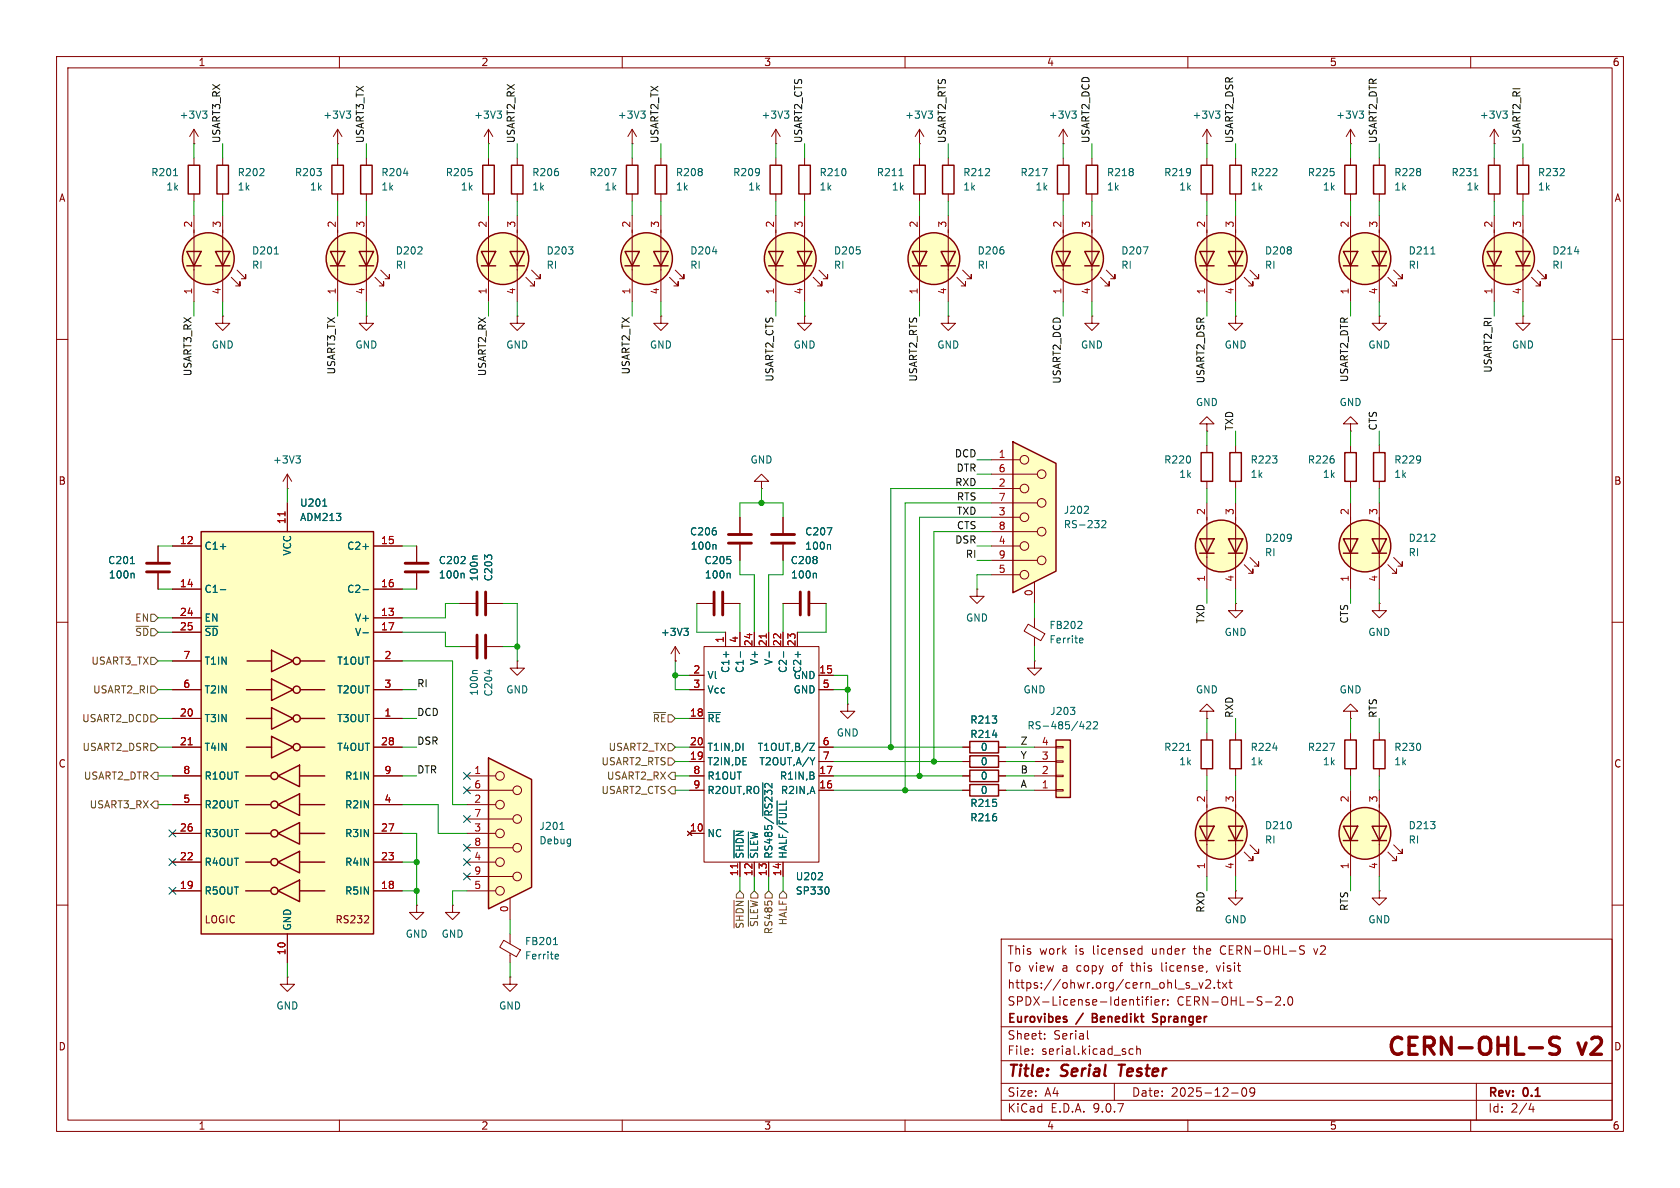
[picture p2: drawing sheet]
<svg xmlns="http://www.w3.org/2000/svg" width="297mm" height="210mm" viewBox="0 0 297 210" stroke-linecap="round" stroke-linejoin="round" font-family="sans-serif">
<g fill="none" stroke="#840000" stroke-width=".18">
<path d="M10 10h277v190h-277zM12 12h273v186h-273zM60 10v2M110 10v2M160 10v2M210 10v2M260 10v2M34.3 38.1v15.2M39.4 38.1v15.2M59.7 25.4h.1M59.7 22.9v2.5M59.7 27.9v1.3"/>
<path d="M59.7 34.3v1.3M59.7 38.1v15.2M59.7 22.9l-.8 1.2M59.7 22.9l.8 1.2M64.8 27.9v1.3M64.8 34.3v1.3M64.8 38.1v15.2M213.4 38.1v15.2M218.4 27.9v1.3M218.4 34.3v1.3M218.4 38.1v15.2M238.8 27.9v1.3"/>
<path d="M238.8 34.3v1.3M238.8 38.1v15.2M243.8 38.1v15.2M264.2 25.4h.1M264.2 22.9v2.5M264.2 27.9v1.3M264.2 34.3v1.3M264.2 22.9l-.8 1.2M264.2 22.9l.7 1.2M269.2 27.9v1.3M269.2 34.3v1.3M39.4 55.9v1.3h1.2l-1.2 1.2-1.3-1.2h1.3"/>
<path d="M39.4 55.9h.1M40.9 49l1.5 1.5v-.7v.7h-.7M41.9 47.8l1.5 1.5v-.8v.8h-.7M64.8 55.9v1.3h1.2l-1.2 1.2-1.3-1.2h1.3M64.8 55.9h.1M66.3 49l1.5 1.5v-.7v.7h-.7M67.3 47.8l1.5 1.5v-.8v.8h-.7M218.4 55.9v1.3h1.3l-1.3 1.2-1.2-1.2h1.2M218.4 55.9h.1M220 49l1.5 1.5v-.7v.7h-.8M221 47.8l1.5 1.5v-.8v.8h-.8M243.8 55.9v1.3h1.3l-1.3 1.2-1.2-1.2h1.2"/>
<path d="M243.8 55.9h.1M245.4 49l1.5 1.5v-.7v.7h-.8M246.4 47.8l1.5 1.5v-.8v.8h-.8M10 60h2M238.8 74.9h1.2l-1.2-1.2-1.3 1.2h1.3v1.3M238.8 76.2h.1M238.8 78.7v1.3M285 60h2M130.8 91.4v2.8M130.8 96.3v2.8M138.4 91.4v2.8M138.4 96.3v2.8"/>
<path d="M238.8 85.1v1.3M10 110h2M81.3 114.3h2.8M86.1 114.3h2.8M119.4 116.8h.1M119.4 114.3l-.8 1.3M119.4 114.3l.7 1.3M119.4 114.3v2.5M121.9 119.4h2.6M123.2 106.7h2.8M124.5 114.3h20.3v38.1h-20.3zM128 106.7h2.8"/>
<path d="M128.3 111.8v2.5M130.8 111.8v2.5M133.3 111.8v2.5M135.9 111.8v2.5M138.4 111.8v2.5M138.4 106.7h2.8M141 111.8v2.5M143.3 106.7h2.7M144.8 119.4h2.5M285 110h2M121.9 121.9h2.6M121.9 127h2.6"/>
<path d="M121.9 132.1h2.6M121.9 134.6h2.6M121.9 137.2h2.6M121.9 139.7h2.6M144.8 121.9h2.5M144.8 132.1h2.5M144.8 134.6h2.5M144.8 137.2h2.5M144.8 139.7h2.5M149.9 124.5v1.2h1.2l-1.2 1.3-1.3-1.3h1.3M149.9 124.5h.1M170.2 134.6h1.2"/>
<path d="M170.2 137.2h1.2M170.2 139.7h1.2M176.5 134.6h1.3M176.5 137.2h1.3M176.5 139.7h1.3M121.9 147.3h2.6M130.8 152.4v2.5M133.3 152.4v2.5M135.9 152.4v2.5M138.4 152.4v2.5M10 160h2M90.2 172.7v1.3h1.2l-1.2 1.3-1.3-1.3h1.3"/>
<path d="M90.2 172.7h.1M177 166h108v32h-108zM200.9 176.7h.6M201.3 177.7h.2M201.5 167.7l.4 .1M201.9 167.2v1.5M201.9 168.6l-.4 .1M202 176.2v.1M202 176.7v1M202.5 176.7h.5M203 176.2l-.3 .2v1.3M203.5 176.2v.1"/>
<path d="M203.5 176.7v1M204.2 177.2l.7-.1-.1-.3-.4-.1-.2 .2v.7h.6M205.5 176.7v1M206 176.7l-.3 .1-.2 .2M206.5 177.6v.1M206.5 176.8v.1M209.9 174.2l.3 .1 .1 .2-.2 .2h-.3M209.9 173.7l.3 .1M210.6 174.8h1.1M212 173.7l.3 1 .4-1M213.2 173.3l.5-.1 .3 .1v.3l-.9 1.1h.9M214.7 174.6v.1"/>
<path d="M215 170.7l.4 1M215.2 173.7h.5M215.4 173.2v1.3l.3 .2M216.1 173.7l.8 1M216.9 173.7l-.8 1M217.2 173.7h.6M217.5 173.2v1.3l.3 .2M225.5 176.3l.6-.1 .2 .1 .1 .3-.9 1.1h.9M227 177.6v.1M227.8 176.3l.2-.1a.81 .81 0 0 1 .6 .6 .81 .81 0 0 1-.3 .8l-.1 .1a.81 .81 0 0 1-.4-1.4zM229.9 167.8l.6 .3 .1 .3-.3 .3-.6-.1M229.9 167.3h.7"/>
<path d="M232.2 167.7l.4 1M285 160h2M60 198v2M110 198v2M160 198v2M177 194.5h108M177 191.5h108M177 187.5h108M177 181.5h108M182.5 186.3v.1M182.5 185.5v.1M184.7 183.6v.1"/>
<path d="M184.7 182.8v.1M192.2 182.2v1.3l.3 .2M197 191.5v3M200.3 185.5l-.4-.1-.3 .3v.4l.1 .2h.6M201 185.5l.2-.1 .3 .1 .1 .9M201 184.9v1.5M210 198v2M217.7 193.2h1.2M219.7 192.4l.2-.1a.81 .81 0 0 1 .6 .6 .81 .81 0 0 1-.3 .8l-.2 .1a.81 .81 0 0 1-.3-1.4zM221.8 192.9l-.3 .3h-.3l-.2-.3 .1-.5 .4-.1 .2 .1a.99 .99 0 0 1-.3 1.4h-.3M260 198v2M261 191.5v6.5"/>
<path d="M270.7 195l-.4 1.1h.9M271 195.6v1"/>
</g>
<path d="M197.7 188.2h1.2M198.3 188.2l-.2 2" fill="none" stroke="#840000" stroke-width=".4"/>
<path d="M193.1 179.9h.5M193.6 179.2h-.5v1.5h.6M204.6 179.3l-.5-.1-.3 .3 .1 .3 .6 .2M203.8 180.6h.7" fill="none" stroke="#840000" stroke-width=".3"/>
<path d="M270.4 185.2h2.3M275.7 183.5l-.4-.1h-.8a.73 .73 0 0 0-.5 .7 .73 .73 0 0 0 .5 .7 1.1 1.1 0 0 1 1.2 .7 .77 .77 0 0 1-.6 .9h-.7l-.4-.2" fill="none" stroke="#840000" stroke-width=".6"/>
<path d="M128.8 96h4M128.8 94.5h4M136.4 96h4.1M136.4 94.5h4.1M84.3 112.3v4M85.9 112.3v4M126.2 104.6v4.1M127.8 104.6v4.1M141.5 104.6v4.1M143 104.6v4.1" fill="none" stroke="#840000" stroke-width=".51"/>
<g fill="none" stroke="#006464" stroke-width=".18">
<path d="M61.2 19.6h.8l-.4 .5M265.7 19.6h.8l-.5 .5M61.7 20.1l.3 .3v.3l-.3 .2M71.4 30.6h.7M260.5 31.1h.8M266.2 20.1l.3 .3v.3l-.3 .2M48.5 44.9h.7M253 44.9h.7M126.4 96.3l.2 .1v.7M146.2 93.3h.9l-.6 1.3M146.6 96.3l.2 .1v.7M84.4 118.5h-.7l-.1 .2"/>
<path d="M86.5 118.4v.8M120.9 111.1h.8l-.4 .5M121.4 111.6l.3 .2v.3l-.3 .2M128.4 115.2v1M128.9 101.3l.2 .2v.7M130.9 115.2v1M136 115.2v1M138.5 115.2v1M141.1 115.2v1M144.1 101.3l.2 .2v.7M125.2 126h2.2M134.8 138.4v5.8"/>
<path d="M143.1 131.4h.9l-.9 1.3h.9M144.1 133.9l-.5 .7M175.5 130h.8M129.8 146.8v4.9M132.3 147.1v4.6M137.4 141.6v4.2M144.6 155.5h.8M145.3 154.4v.4M146.4 156.9l.2 .4-.2 .6"/>
</g>
<g fill="none" stroke="#840000" stroke-width=".25">
<path d="M58.7 29.2h2v5.1h-2zM63.8 29.2h2v5.1h-2zM217.4 29.2h2.1v5.1h-2.1zM237.7 29.2h2.1v5.1h-2.1zM263.1 29.2h2.1v5.1h-2.1zM268.2 29.2h2.1v5.1h-2.1zM33 44.5h2.6l-1.3 2.5zM33 47h2.6M38.1 44.5h2.5l-1.2 2.5zM38.1 47h2.5M58.4 44.5h2.6l-1.3 2.5zM58.4 47h2.6"/>
<path d="M63.5 44.5h2.5l-1.2 2.5zM63.5 47h2.5M212.1 44.5h2.5l-1.2 2.5zM212.1 47h2.5M217.2 44.5h2.5l-1.3 2.5zM217.2 47h2.5M237.5 44.5h2.5l-1.2 2.5zM237.5 47h2.5M242.6 44.5h2.5l-1.3 2.5zM242.6 47h2.5M237.7 80h2.1v5.1h-2.1zM171.4 138.7h5.1v2h-5.1z"/>
<path d="M171.4 136.1h5.1v2.1h-5.1zM171.4 133.6h5.1v2h-5.1z"/>
<circle cx="36.8" cy="45.7" r="4.6"/>
<circle cx="62.2" cy="45.7" r="4.6"/>
<circle cx="215.9" cy="45.7" r="4.6"/>
<circle cx="241.3" cy="45.7" r="4.6"/>
</g>
<g fill="#ffffc2" stroke="#ffffc2" stroke-width=".18">
<circle cx="241.3" cy="45.7" r="4.6"/>
<circle cx="215.9" cy="45.7" r="4.6"/>
<circle cx="36.8" cy="45.7" r="4.6"/>
<circle cx="62.2" cy="45.7" r="4.6"/>
</g>
<path d="M135.5 112.1v.7M130.4 152.7v.7" fill="none" stroke="#a90000" stroke-width=".18"/>
<path d="M86.4 134l7.6 3.8v19l-7.6 3.9z" fill="#ffffc2"/>
<g fill="none" stroke="#840000" stroke-width=".25">
<path d="M110.7 29.2h2.1v5.1h-2.1zM115.8 29.2h2.1v5.1h-2.1zM136.1 29.2h2.1v5.1h-2.1zM141.2 29.2h2.1v5.1h-2.1zM161.5 29.2h2.1v5.1h-2.1zM186.9 29.2h2.1v5.1h-2.1zM192 29.2h2.1v5.1h-2.1zM212.3 29.2h2.1v5.1h-2.1zM242.8 29.2h2.1v5.1h-2.1zM110.5 44.5h2.5l-1.2 2.5zM110.5 47h2.5M115.6 44.5h2.5l-1.3 2.5z"/>
<path d="M115.6 47h2.5M135.9 44.5h2.5l-1.2 2.5zM135.9 47h2.5M141 44.5h2.5l-1.3 2.5zM141 47h2.5M161.3 44.5h2.5l-1.2 2.5zM161.3 47h2.5M166.4 44.5h2.5l-1.3 2.5zM166.4 47h2.5M186.7 44.5h2.5l-1.2 2.5zM186.7 47h2.5M191.8 44.5h2.5l-1.3 2.5z"/>
<path d="M191.8 47h2.5M262.9 44.5h2.5l-1.2 2.5zM262.9 47h2.5M268 44.5h2.5l-1.3 2.5zM268 47h2.5M212.1 95.3h2.5l-1.2 2.5zM212.1 97.8h2.5M212.3 80h2.1v5.1h-2.1zM217.2 95.3h2.5l-1.3 2.5zM217.2 97.8h2.5M217.4 80h2.1v5.1h-2.1zM237.5 95.3h2.5l-1.2 2.5z"/>
<path d="M237.5 97.8h2.5M242.6 95.3h2.5l-1.3 2.5zM242.6 97.8h2.5M242.8 80h2.1v5.1h-2.1zM86.4 134l7.6 3.8v19l-7.6 3.9zM171.4 131.1h5.1v2h-5.1zM217.4 130.8h2.1v5.1h-2.1zM237.7 130.8h2.1v5.1h-2.1zM242.8 130.8h2.1v5.1h-2.1zM212.1 146.1h2.5l-1.2 2.5zM212.1 148.6h2.5M217.2 146.1h2.5l-1.3 2.5z"/>
<path d="M217.2 148.6h2.5M237.5 146.1h2.5l-1.2 2.5zM237.5 148.6h2.5M242.6 146.1h2.5l-1.3 2.5zM242.6 148.6h2.5"/>
<circle cx="114.3" cy="45.7" r="4.6"/>
<circle cx="139.7" cy="45.7" r="4.6"/>
<circle cx="165.1" cy="45.7" r="4.6"/>
<circle cx="190.5" cy="45.7" r="4.6"/>
<circle cx="266.7" cy="45.7" r="4.6"/>
<circle cx="215.9" cy="96.5" r="4.6"/>
<circle cx="241.3" cy="96.5" r="4.6"/>
<circle cx="215.9" cy="147.3" r="4.6"/>
<circle cx="241.3" cy="147.3" r="4.6"/>
</g>
<g fill="none" stroke="#840000" stroke-width=".18">
<path d="M111.8 25.4h.1M111.8 22.9v2.5M111.8 27.9v1.3M111.8 34.3v1.3M111.8 38.1v15.2M111.8 22.9l-.8 1.2M111.8 22.9l.7 1.2M116.8 27.9v1.3M116.8 34.3v1.3M116.8 38.1v15.2M137.2 25.4h.1M137.2 22.9v2.5"/>
<path d="M137.2 27.9v1.3M137.2 34.3v1.3M137.2 38.1v15.2M137.2 22.9l-.8 1.2M137.2 22.9l.7 1.2M142.2 27.9v1.3M142.2 34.3v1.3M142.2 38.1v15.2M162.6 25.4h.1M162.6 22.9v2.5M162.6 27.9v1.3M162.6 34.3v1.3"/>
<path d="M162.6 38.1v15.2M162.6 22.9l-.8 1.2M162.6 22.9l.7 1.2M167.6 38.1v15.2M188 25.4h.1M188 22.9v2.5M188 27.9v1.3M188 34.3v1.3M188 38.1v15.2M188 22.9l-.8 1.2M188 22.9l.7 1.2M193 27.9v1.3"/>
<path d="M193 34.3v1.3M193 38.1v15.2M213.4 25.4h.1M213.4 22.9l-.8 1.2M213.4 22.9l.7 1.2M213.4 22.9v2.5M213.4 27.9v1.3M213.4 34.3v1.3M238.8 25.4h.1M238.8 22.9l-.8 1.2M238.8 22.9l.7 1.2M238.8 22.9v2.5"/>
<path d="M243.8 27.9v1.3M243.8 34.3v1.3M264.2 38.1v15.2M269.2 38.1v15.2M116.8 55.9v1.3h1.3l-1.3 1.2-1.2-1.2h1.2M116.8 55.9h.1M118.4 49l1.5 1.5v-.7v.7h-.8M119.4 47.8l1.5 1.5v-.8v.8h-.8M142.2 55.9v1.3h1.3l-1.3 1.2-1.2-1.2h1.2M142.2 55.9h.1M143.8 49l1.5 1.5v-.7v.7h-.8M144.8 47.8l1.5 1.5v-.8v.8h-.8"/>
<path d="M167.6 55.9v1.3h1.3l-1.3 1.2-1.2-1.2h1.2M167.6 55.9h.1M169.2 49l1.5 1.5v-.7v.7h-.8M170.2 47.8l1.5 1.5v-.8v.8h-.8M193 55.9v1.3h1.3l-1.3 1.2-1.2-1.2h1.2M193 55.9h.1M194.6 49l1.5 1.5v-.7v.7h-.8M195.6 47.8l1.5 1.5v-.8v.8h-.8M269.2 55.9v1.3h1.3l-1.3 1.2-1.2-1.2h1.2M269.2 55.9h.1M270.8 49l1.5 1.5v-.7v.7h-.8M271.8 47.8l1.5 1.5v-.8v.8h-.8"/>
<path d="M213.4 74.9h1.2l-1.2-1.2-1.3 1.2h1.3v1.3M213.4 76.2h.1M213.4 78.7v1.3M218.4 78.7v1.3M243.8 78.7v1.3M134.6 85.1h1.3l-1.3-1.3-1.3 1.3h1.3v1.3M134.6 86.4h.1M213.4 85.1v1.3M213.4 88.9v15.2M218.4 85.1v1.3M218.4 88.9v15.2M220 99.8l1.5 1.5v-.7v.7h-.8"/>
<path d="M221 98.6l1.5 1.5v-.8v.8h-.8M238.8 88.9v15.2M243.8 85.1v1.3M243.8 88.9v15.2M245.4 99.8l1.5 1.5v-.7v.7h-.8M246.4 98.6l1.5 1.5v-.8v.8h-.8M91.4 116.8v1.3h1.3l-1.3 1.3-1.2-1.3h1.2M91.4 116.8h.1M172.7 104.1v1.3h1.3l-1.3 1.3-1.3-1.3h1.3M172.7 104.1h.1M218.4 106.7v1.3h1.3l-1.3 1.2-1.2-1.2h1.2M218.4 106.7h.1"/>
<path d="M243.8 106.7v1.3h1.3l-1.3 1.2-1.2-1.2h1.2M243.8 106.7h.1M82.5 137.2h5.1M82.5 139.7h8.2M170.2 132.1h1.2M176.5 132.1h1.3M213.4 125.7h1.2l-1.2-1.2-1.3 1.2h1.3v1.3M213.4 127h.1M213.4 139.7v15.2M218.4 129.5v1.3M218.4 135.9v1.3M218.4 139.7v15.2"/>
<path d="M238.8 125.7h1.2l-1.2-1.2-1.3 1.2h1.3v1.3M238.8 127h.1M238.8 129.5v1.3M238.8 135.9v1.3M238.8 139.7v15.2M243.8 129.5v1.3M243.8 135.9v1.3M243.8 139.7v15.2M82.5 142.2h5.1M82.5 144.8h8.2M82.5 147.3h5.1M82.5 149.9h8.2"/>
<path d="M82.5 152.4h5.1M82.5 154.9h8.2M82.5 157.5h5.1M90.2 158.8v3.8M218.4 157.5v1.3h1.3l-1.3 1.2-1.2-1.2h1.2M218.4 157.5h.1M220 150.6l1.5 1.5v-.7v.7h-.8M221 149.4l1.5 1.5v-.8v.8h-.8M243.8 157.5v1.3h1.3l-1.3 1.2-1.2-1.2h1.2M243.8 157.5h.1M245.4 150.6l1.5 1.5v-.7v.7h-.8M246.4 149.4l1.5 1.5v-.8v.8h-.8"/>
<path d="M89.1 166.2l2.9 1.7-.7 1.2-3-1.7zM90.2 165.1v1.8M90.2 168.5v1.7"/>
<circle cx="88.4" cy="137.2" r=".76"/>
<circle cx="91.4" cy="139.7" r=".76"/>
<circle cx="88.4" cy="142.2" r=".76"/>
<circle cx="88.4" cy="152.4" r=".76"/>
<circle cx="88.4" cy="157.5" r=".76"/>
<circle cx="88.4" cy="147.3" r=".76"/>
<circle cx="91.4" cy="154.9" r=".76"/>
<circle cx="91.4" cy="144.8" r=".76"/>
<circle cx="91.4" cy="149.9" r=".76"/>
</g>
<g fill="none" stroke="#006464" stroke-width=".18">
<path d="M113.3 19.6h.8l-.5 .5M138.7 19.6h.8l-.5 .5M164.1 19.6h.8l-.5 .5M189.5 19.6h.8l-.5 .5M214.9 19.6h.8l-.5 .5M240.3 19.6h.8l-.5 .5M108.1 29.8h.8l-.5 1.3M113.8 20.1l.3 .3v.3l-.3 .2M139.2 20.1l.3 .3v.3l-.3 .2M158.9 31.1h.8M164.6 20.1l.3 .3v.3l-.3 .2M184.3 29.8h.8l-.5 1.3"/>
<path d="M190 20.1l.3 .3v.3l-.3 .2M215.4 20.1l.3 .3v.3l-.3 .2M240.8 20.1l.3 .3v.3l-.3 .2M126 44.5h.7M202.1 43.6h.8l-.5 1.3M278.4 44.5h.7M225 132.2h.8M235.1 131.4h.8l-.5 1.3M99 146.6h.7M97.8 167h.8M98.1 165.9l.1-.2v1.3M98.3 168.7h.4v.3l-.6 .1"/>
<path d="M98.7 169.5h-.4"/>
</g>
<g fill="#ffffc2" stroke="#ffffc2" stroke-width=".18">
<circle cx="266.7" cy="45.7" r="4.6"/>
<circle cx="190.5" cy="45.7" r="4.6"/>
<circle cx="241.3" cy="147.3" r="4.6"/>
<circle cx="215.9" cy="96.5" r="4.6"/>
<circle cx="215.9" cy="147.3" r="4.6"/>
<circle cx="241.3" cy="96.5" r="4.6"/>
<circle cx="114.3" cy="45.7" r="4.6"/>
<circle cx="139.7" cy="45.7" r="4.6"/>
<circle cx="165.1" cy="45.7" r="4.6"/>
</g>
<path d="M179.1 78.1l7.6 3.8v19.1l-7.6 3.8z" fill="#ffffc2"/>
<path d="M179.1 78.1l7.6 3.8v19.1l-7.6 3.8zM212.3 130.8h2.1v5.1h-2.1z" fill="none" stroke="#840000" stroke-width=".25"/>
<g fill="none" stroke="#840000" stroke-width=".18">
<path d="M175.3 81.3h5M175.3 83.8h8.1M175.3 86.4h5M175.3 88.9h8.1M175.3 91.4h5M175.3 94h8.1M175.3 96.5h5M175.3 99.1h8.1M175.3 101.6h5M181.8 110.3l2.9 1.7-.7 1.3-2.9-1.7zM182.9 102.9v3.8M182.9 109.2v1.8"/>
<path d="M182.9 112.6v1.7M213.4 129.5v1.3M213.4 135.9v1.3"/>
<circle cx="181.1" cy="81.3" r=".76"/>
<circle cx="181.1" cy="91.4" r=".76"/>
<circle cx="181.1" cy="96.5" r=".76"/>
<circle cx="181.1" cy="86.4" r=".76"/>
<circle cx="184.1" cy="99.1" r=".76"/>
<circle cx="184.1" cy="83.8" r=".76"/>
<circle cx="184.1" cy="94" r=".76"/>
<circle cx="184.1" cy="88.9" r=".76"/>
<circle cx="181.1" cy="101.6" r=".76"/>
</g>
<path d="M192.3 89.5l.1 .2v.3l-.8 .7h.8M194.8 92.1l.5-.1 .2 .4-.8 .9h.8M191 112.8l.4 .1 .1 .2-.6 .1M191.2 109.9l.1 .2-.1 .3-.7 .7h.8M191.4 113.6h-.4M209.7 132.7h.8" fill="none" stroke="#006464" stroke-width=".18"/>
<path d="M186.7 130.8h2.5v10.2h-2.5z" fill="#ffffc2"/>
<path d="M38.4 29.2h2v5.1h-2zM166.6 29.2h2.1v5.1h-2.1zM186.7 130.8h2.5v10.2h-2.5z" fill="none" stroke="#840000" stroke-width=".25"/>
<g fill="none" stroke="#840000" stroke-width=".18">
<path d="M34.3 25.4h.1M34.3 22.9l-.8 1.2M34.3 22.9l.8 1.2M34.3 22.9v2.5M39.4 27.9v1.3M39.4 34.3v1.3M86.4 25.4h.1M86.4 22.9l-.8 1.2M86.4 22.9l.7 1.2M86.4 22.9v2.5M167.6 27.9v1.3M167.6 34.3v1.3"/>
<path d="M182.9 116.8v1.3h1.2l-1.2 1.3-1.3-1.3h1.3M182.9 116.8h.1M182.9 139.7h3.8M182.9 137.2h3.8M182.9 134.6h3.8M182.9 132.1h3.8M186.7 139.6h1.3v.2h-1.3zM186.7 137h1.3v.3h-1.3zM186.7 134.5h1.3v.2h-1.3zM186.7 132h1.3v.2h-1.3zM50.8 172.7v1.3h1.3l-1.3 1.3-1.3-1.3h1.3M50.8 172.7h.1"/>
<path d="M80 160v1.3h1.3l-1.3 1.3-1.3-1.3h1.3M80 160h.1"/>
</g>
<path d="M35.8 19.6h.8l-.4 .5M87.9 19.6h.8l-.5 .5M36.3 20.1l.3 .3v.3l-.3 .2M88.4 20.1l.3 .3v.3l-.3 .2M189.2 125h.8l-.4 .5M189.9 125.6l.1 .2-.1 .4M190.9 128.4h.8M192.1 127.7l.5-.1 .2 .3-.8 .9h.8M193.3 127.7l.5-.1 .2 .3-.7 .9h.7" fill="none" stroke="#006464" stroke-width=".18"/>
<path d="M35.6 94h30.4v71.1h-30.4z" fill="#ffffc2"/>
<g fill="none" stroke="#840000" stroke-width=".25">
<path d="M33.3 29.2h2v5.1h-2zM85.3 29.2h2.1v5.1h-2.1zM90.4 29.2h2.1v5.1h-2.1zM85.1 44.5h2.5l-1.2 2.5zM85.1 47h2.5M90.2 44.5h2.5l-1.3 2.5zM90.2 47h2.5M35.6 94h30.4v71.1h-30.4zM43.7 116.8h4.3M48 114.9l3.8 1.9-3.8 1.9zM53.1 116.8h4.3M43.4 137.2h4.4"/>
<path d="M43.6 121.9h4.4M43.6 127h4.4M43.6 132.1h4.4M48 120l3.8 1.9-3.8 1.9zM48 125.1l3.8 1.9-3.8 1.9zM48 130.2l3.8 1.9-3.8 1.9zM49.1 137.2l3.9-1.9v3.8zM53 137.2h4.4M53.1 121.9h4.3M53.1 127h4.3M53.1 132.1h4.3M43.4 142.2h4.4"/>
<path d="M43.4 147.3h4.4M43.4 152.4h4.4M43.4 157.5h4.4M49.1 142.2l3.9-1.9v3.8zM49.1 147.3l3.9-1.9v3.8zM49.1 152.4l3.9-1.9v3.8zM49.1 157.5l3.9-1.9v3.8zM53 142.2h4.4M53 147.3h4.4M53 152.4h4.4M53 157.5h4.4"/>
<circle cx="88.9" cy="45.7" r="4.6"/>
<circle cx="52.5" cy="116.8" r=".63"/>
<circle cx="48.5" cy="137.2" r=".63"/>
<circle cx="52.5" cy="121.9" r=".63"/>
<circle cx="52.5" cy="127" r=".63"/>
<circle cx="52.5" cy="132.1" r=".63"/>
<circle cx="48.5" cy="152.4" r=".63"/>
<circle cx="48.5" cy="142.2" r=".63"/>
<circle cx="48.5" cy="157.5" r=".63"/>
<circle cx="48.5" cy="147.3" r=".63"/>
</g>
<g fill="none" stroke="#840000" stroke-width=".18">
<path d="M34.3 27.9v1.3M34.3 34.3v1.3M86.4 27.9v1.3M86.4 34.3v1.3M86.4 38.1v15.2M91.4 27.9v1.3M91.4 34.3v1.3M91.4 38.1v15.2M91.4 55.9v1.3h1.3l-1.3 1.2-1.2-1.2h1.2M91.4 55.9h.1M93 49l1.5 1.5v-.7v.7h-.8M94 47.8l1.5 1.5v-.8v.8h-.8"/>
<path d="M27.9 96.5v2.8M30.5 96.5h5.1M50.8 86.4h.1M50.8 83.8v2.6M50.8 88.9v5.1M50.8 83.8l-.8 1.3M50.8 83.8l.8 1.3M66 96.5h5.1M73.7 96.5v2.8M130.8 91.4v2.8M130.8 96.3v2.8M138.4 91.4v2.8"/>
<path d="M138.4 96.3v2.8M27.9 101.3v2.8M30.5 104.1h5.1M30.5 109.2h5.1M30.5 111.8h5.1M30.5 116.8h5.1M66 104.1h5.1M66 109.2h5.1M66 111.8h5.1M66 116.8h5.1M73.7 101.3v2.8M81.3 106.7h2.8"/>
<path d="M86.1 106.7h2.8M119.4 116.8h.1M121.9 119.4h2.6M123.2 106.7h2.8M128 106.7h2.8M128.3 111.8v2.5M130.8 111.8v2.5M133.3 111.8v2.5M135.9 111.8v2.5M138.4 106.7h2.8M138.4 111.8v2.5M141 111.8v2.5"/>
<path d="M143.3 106.7h2.7M144.8 119.4h2.5M30.5 127h5.1M30.5 132.1h5.1M30.5 121.9h5.1M30.5 137.2h5.1M66 127h5.1M66 132.1h5.1M66 121.9h5.1M66 137.2h5.1M121.9 127h2.6M121.9 132.1h2.6"/>
<path d="M121.9 121.9h2.6M121.9 137.2h2.6M121.9 134.6h2.6M121.9 139.7h2.6M144.8 132.1h2.5M144.8 121.9h2.5M144.8 137.2h2.5M144.8 134.6h2.5M144.8 139.7h2.5M170.2 132.1h1.2M170.2 137.2h1.2M170.2 134.6h1.2"/>
<path d="M170.2 139.7h1.2M176.5 132.1h1.3M176.5 137.2h1.3M176.5 134.6h1.3M176.5 139.7h1.3M30.5 142.2h5.1M30.5 147.3h5.1M30.5 152.4h5.1M30.5 157.5h5.1M66 142.2h5.1M66 147.3h5.1M66 152.4h5.1"/>
<path d="M66 157.5h5.1M121.9 147.3h2.6M130.8 152.4v2.5M133.3 152.4v2.5M135.9 152.4v2.5M138.4 152.4v2.5M50.8 165.1v5.1M64.4 163.1h.8M65.1 162v.4M73.7 160v1.3h1.2l-1.2 1.3-1.3-1.3h1.3M73.7 160h.1"/>
</g>
<path d="M50.4 90.5v.7M135.5 112.1v.7M33.3 131.7h.7M130.4 152.7v.7" fill="none" stroke="#a90000" stroke-width=".18"/>
<g fill="none" stroke="#006464" stroke-width=".18">
<path d="M30.7 31.1h.7M23.1 99.6h.7M38.9 96.6h1M52.3 80.6h.8l-.4 .5M52.9 81.1l.2 .2v.3l-.2 .3M57 89.5h.8M64.2 96.6h.9M84.4 98.3h-.7l-.1 .2M126.4 96.3l.2 .1v.7M146.2 93.3h.9l-.6 1.3M146.6 96.3l.2 .1v.7M23.5 101.3l.2 .2v.7"/>
<path d="M38.9 104.2h1M64.2 104.2h.9M64.2 111.9h.9M81.9 101.3l.2 .2v.7M120.9 111.1h.8l-.4 .5M121.4 111.6l.3 .2v.3l-.3 .2M128.4 115.2v1M128.9 101.3l.2 .2v.7M130.9 115.2v1M136 115.2v1M138.5 115.2v1M141.1 115.2v1"/>
<path d="M144.1 101.3l.2 .2v.7M125.2 126h2.2M134.8 138.4v5.8M143.1 131.4h.9l-.9 1.3h.9M144.1 133.9l-.5 .7M175.5 130h.8M129.8 146.8v4.9M132.3 147.1v4.6M137.4 141.6v4.2M144.6 155.5h.8M145.3 154.4v.4M146.4 156.9l.2 .4-.2 .6"/>
</g>
<path d="M25.9 99.6h4.1M71.6 99.6h4.1M25.9 101.1h4.1M71.6 101.1h4.1M84.3 104.6v4.1M85.9 104.6v4.1" fill="none" stroke="#840000" stroke-width=".51"/>
<circle cx="88.9" cy="45.7" r="4.6" fill="#ffffc2" stroke="#ffffc2" stroke-width=".18"/>
<g fill="none" stroke="#725600" stroke-width=".18">
<path d="M26.7 108.6h.6l.6 .6-.6 .7h-.6zM26.7 116.2h.6l.6 .6-.6 .7h-.6zM26.7 131.4h.6l.6 .7-.6 .6h-.6zM26.7 126.4h.6l.6 .6-.6 .6h-.6zM26.7 121.3h.6l.6 .6-.6 .7h-.6zM27.3 136.5h.6v1.3h-.6l-.6-.6zM115.5 126h2.2M118.1 131.4h.6l.7 .7-.7 .6h-.6zM118.1 134h.6l.7 .6-.7 .7h-.6zM118.1 139.7l.6-.6h.7v1.2h-.7zM118.7 136.5h.7v1.3h-.7l-.6-.6zM27.3 141.6h.6v1.3h-.6l-.6-.7z"/>
<path d="M129.8 159.2v4.9M132.3 159.2v4.6M135.8 159.3h.5M135.9 157.5l.6 .6v.7h-1.2v-.7zM138.4 157.5l.7 .6v.7h-1.3v-.7z"/>
</g>
<g fill="none" stroke="#009600" stroke-width=".18">
<path d="M34.3 25.4v2.5M34.3 35.6v2.5M39.4 25.4v2.5M39.4 35.6v2.5M59.7 25.4v2.5M59.7 35.6v2.5M64.8 25.4v2.5M64.8 35.6v2.5M86.4 25.4v2.5M86.4 35.6v2.5M91.4 25.4v2.5M91.4 35.6v2.5"/>
<path d="M111.8 25.4v2.5M111.8 35.6v2.5M116.8 25.4v2.5M116.8 35.6v2.5M137.2 25.4v2.5M137.2 35.6v2.5M142.2 25.4v2.5M142.2 35.6v2.5M162.6 25.4v2.5M162.6 35.6v2.5M167.6 25.4v2.5M167.6 35.6v2.5"/>
<path d="M188 25.4v2.5M188 35.6v2.5M193 25.4v2.5M193 35.6v2.5M213.4 25.4v2.5M213.4 35.6v2.5M218.4 25.4v2.5M218.4 35.6v2.5M238.8 25.4v2.5M238.8 35.6v2.5M243.8 25.4v2.5M243.8 35.6v2.5"/>
<path d="M264.2 25.4v2.5M264.2 35.6v2.5M269.2 25.4v2.5M269.2 35.6v2.5M34.3 53.3v2.6M39.4 53.3v2.6M59.7 53.3v2.6M64.8 53.3v2.6M86.4 53.3v2.6M91.4 53.3v2.6M111.8 53.3v2.6M116.8 53.3v2.6"/>
<path d="M137.2 53.3v2.6M142.2 53.3v2.6M162.6 53.3v2.6M167.6 53.3v2.6M188 53.3v2.6M193 53.3v2.6M213.4 53.3v2.6M218.4 53.3v2.6M238.8 53.3v2.6M243.8 53.3v2.6M264.2 53.3v2.6M269.2 53.3v2.6"/>
<path d="M213.4 76.2v2.5M218.4 76.2v2.5M238.8 76.2v2.5M243.8 76.2v2.5M27.9 96.5h2.6M50.8 86.4v2.5M71.1 96.5h2.6M130.8 91.4v-2.5h7.6v2.5M130.8 99.1v2.5h2.5v10.2M134.6 86.4v2.5M138.4 99.1v2.5h-2.5v10.2M172.7 96.5h2.6"/>
<path d="M172.7 83.8h2.6M172.7 99.1h2.6M172.7 81.3h2.6M175.3 94h-10.2v40.6M175.3 91.4h-12.7v45.8M175.3 86.4h-17.8v45.7M175.3 88.9h-15.3v50.8M213.4 86.4v2.5M218.4 86.4v2.5M238.8 86.4v2.5M243.8 86.4v2.5M27.9 111.8h2.6"/>
<path d="M27.9 104.1h2.6M27.9 109.2h2.6M27.9 116.8h2.6M71.1 116.8h8.9v25.4h2.5M71.1 111.8h7.6v2.5h2.6M71.1 104.1h2.6M81.3 106.7h-2.6v2.5h-7.6M88.9 114.3h2.5M88.9 106.7h2.5v10.1M119.4 116.8v5.1h2.5M119.4 119.4h2.5M123.2 106.7v5.1h5.1"/>
<path d="M130.8 106.7v5.1M138.4 106.7v5.1M146 106.7v5.1h-5M147.3 119.4h2.6v5.1M175.3 101.6h-2.6v2.5M182.9 106.7v2.5M182.9 114.3v2.5M213.4 104.1v2.6M218.4 104.1v2.6M238.8 104.1v2.6M243.8 104.1v2.6M27.9 132.1h2.6"/>
<path d="M27.9 137.2h2.6M27.9 121.9h2.6M27.9 127h2.6M71.1 132.1h2.6M71.1 137.2h2.6M71.1 121.9h2.6M71.1 127h2.6M119.4 132.1h2.5M119.4 137.2h2.5M119.4 134.6h2.5M119.4 139.7h2.5M119.4 127h2.5"/>
<path d="M147.3 132.1h22.9M147.3 137.2h22.9M147.3 134.6h22.9M147.3 121.9h2.6M147.3 139.7h22.9M177.8 132.1h5.1M177.8 137.2h5.1M177.8 134.6h5.1M177.8 139.7h5.1M213.4 127v2.5M213.4 137.2v2.5M218.4 127v2.5"/>
<path d="M218.4 137.2v2.5M238.8 127v2.5M238.8 137.2v2.5M243.8 127v2.5M243.8 137.2v2.5M27.9 142.2h2.6M71.1 142.2h6.4v5.1h5M71.1 147.3h2.6v12.7M71.1 157.5h2.6M71.1 152.4h2.6M82.5 157.5h-2.5v2.5M130.8 154.9v2.6"/>
<path d="M133.3 154.9v2.6M135.9 154.9v2.6M138.4 154.9v2.6M213.4 154.9v2.6M218.4 154.9v2.6M238.8 154.9v2.6M243.8 154.9v2.6M50.8 170.2v2.5M90.2 162.6v2.5M90.2 170.2v2.5"/>
</g>
<g fill="none" stroke="#000084" stroke-width=".18">
<path d="M81.9 139.1l1.3 1.2M81.9 136.6l1.3 1.2M83.2 139.1l-1.3 1.2M83.2 136.6l-1.3 1.2M29.9 146.7l1.2 1.2M29.9 151.8l1.2 1.2M29.9 156.9l1.2 1.2M31.1 146.7l-1.2 1.2M31.1 151.8l-1.2 1.2M31.1 156.9l-1.2 1.2M81.9 149.3l1.3 1.2M81.9 154.3l1.3 1.2"/>
<path d="M81.9 151.8l1.3 1.2M81.9 144.2l1.3 1.2M83.2 149.3l-1.3 1.2M83.2 154.3l-1.3 1.2M83.2 151.8l-1.3 1.2M83.2 144.2l-1.3 1.2"/>
</g>
<g fill="#009600" stroke="#009600" stroke-width=".18">
<circle cx="91.4" cy="114.3" r=".46"/>
<circle cx="73.7" cy="157.5" r=".46"/>
<circle cx="73.7" cy="152.4" r=".46"/>
<circle cx="119.4" cy="119.4" r=".46"/>
<circle cx="134.6" cy="88.9" r=".46"/>
<circle cx="160" cy="139.7" r=".46"/>
<circle cx="162.6" cy="137.2" r=".46"/>
<circle cx="165.1" cy="134.6" r=".46"/>
<circle cx="157.5" cy="132.1" r=".46"/>
<circle cx="149.9" cy="121.9" r=".46"/>
</g>
<g font-size="4.2" fill="#840000">
<text x="245" y="187.4">CERN-OHL-S</text>
<text x="279.3" y="187.4">v2</text>
</g>
<g font-size="2.8" fill="#840000">
<text x="178" y="190.9">Title:</text>
<text x="187.7" y="190.9">Serial</text>
<text x="198.6" y="190.9">Tester</text>
</g>
<g font-size="2.1" fill="#840000">
<text x="178" y="172">To view</text>
<text x="178" y="169">This</text>
<text x="183.7" y="169">work</text>
<text x="187.8" y="172">a</text>
<text x="190.1" y="169">is</text>
<text x="190.5" y="172">copy</text>
<text x="193.3" y="169">licensed</text>
<text x="196.9" y="172">of</text>
<text x="200.4" y="172">this</text>
<text x="203.9" y="169">under</text>
<text x="205.9" y="172">license,</text>
<text x="211.5" y="169">the</text>
<text x="215.8" y="172">visit</text>
<text x="216.3" y="169">CERN-OHL-S</text>
<text x="233" y="169">v2</text>
<text x="178" y="178">SPDX-License-Identifier:</text>
<text x="178" y="175">https://ohwr.org/cern_ohl_s_v2.txt</text>
<text x="208" y="178">CERN-OHL-S-2.0</text>
<text x="178" y="184">Sheet:</text>
<text x="178" y="181.2">Eurovibes</text>
<text x="186.2" y="184">Serial</text>
<text x="190.5" y="181.2">/</text>
<text x="193.8" y="181.2">Benedikt</text>
<text x="205.1" y="181.2">Spranger</text>
<text x="178" y="186.7">File:</text>
<text x="184.1" y="186.7">serial.kicad_sch</text>
<text x="178" y="196.9">KiCad</text>
<text x="178" y="194.1">Size:</text>
<text x="184.7" y="194.1">A4</text>
<text x="185.7" y="196.9">E.D.A.</text>
<text x="193.3" y="196.9">9.0.7</text>
<text x="200" y="194.1">Date:</text>
<text x="207" y="194.1">2025-12-09</text>
<text x="263" y="194.3">Rev:</text>
<text x="263" y="196.9">Id:</text>
<text x="267.1" y="196.9">2/4</text>
<text x="269.4" y="194.3">0.1</text>
</g>
<g font-size="1.8" fill="#840000">
<text x="35" y="11.9">1</text>
<text x="85" y="11.9">2</text>
<text x="135" y="11.9">3</text>
<text x="185" y="11.9">4</text>
<text x="235" y="11.9">5</text>
<text x="285" y="11.9">6</text>
<text x="10.3" y="35.9">A</text>
<text x="285.3" y="35.9">A</text>
<text x="10.3" y="85.9">B</text>
<text x="285.3" y="85.9">B</text>
<text x="10.3" y="135.9">C</text>
<text x="285.3" y="135.9">C</text>
<text x="36.1" y="163.4">LOGIC</text>
<text x="59.2" y="163.4">RS232</text>
<text x="10.3" y="185.9">D</text>
<text x="285.3" y="185.9">D</text>
<text x="35" y="199.9">1</text>
<text x="85" y="199.9">2</text>
<text x="135" y="199.9">3</text>
<text x="185" y="199.9">4</text>
<text x="235" y="199.9">5</text>
<text x="285" y="199.9">6</text>
</g>
<g font-size="1.8" fill="#006464">
<text x="31.6" y="21.2">+3V3</text>
<text x="57" y="21.2">+3V3</text>
<text x="83.7" y="21.2">+3V3</text>
<text x="109.1" y="21.2">+3V3</text>
<text x="134.5" y="21.2">+3V3</text>
<text x="159.9" y="21.2">+3V3</text>
<text x="185.3" y="21.2">+3V3</text>
<text x="210.7" y="21.2">+3V3</text>
<text x="236.1" y="21.2">+3V3</text>
<text x="261.5" y="21.2">+3V3</text>
<text x="26.6" y="31.3">R201</text>
<text x="29.3" y="33.9">1k</text>
<text x="41.9" y="31.3">R202</text>
<text x="41.9" y="33.9">1k</text>
<text x="52" y="31.3">R203</text>
<text x="54.7" y="33.9">1k</text>
<text x="67.3" y="31.3">R204</text>
<text x="67.3" y="33.9">1k</text>
<text x="78.7" y="31.3">R205</text>
<text x="81.4" y="33.9">1k</text>
<text x="94" y="31.3">R206</text>
<text x="94" y="33.9">1k</text>
<text x="104.1" y="31.3">R207</text>
<text x="106.8" y="33.9">1k</text>
<text x="119.4" y="31.3">R208</text>
<text x="119.4" y="33.9">1k</text>
<text x="129.5" y="31.3">R209</text>
<text x="132.2" y="33.9">1k</text>
<text x="144.8" y="31.3">R210</text>
<text x="144.8" y="33.9">1k</text>
<text x="154.9" y="31.3">R211</text>
<text x="157.6" y="33.9">1k</text>
<text x="170.2" y="31.3">R212</text>
<text x="170.2" y="33.9">1k</text>
<text x="180.3" y="31.3">R217</text>
<text x="183" y="33.9">1k</text>
<text x="195.6" y="31.3">R218</text>
<text x="195.6" y="33.9">1k</text>
<text x="205.7" y="31.3">R219</text>
<text x="208.4" y="33.9">1k</text>
<text x="221" y="31.3">R222</text>
<text x="221" y="33.9">1k</text>
<text x="231.1" y="31.3">R225</text>
<text x="233.8" y="33.9">1k</text>
<text x="246.4" y="31.3">R228</text>
<text x="246.4" y="33.9">1k</text>
<text x="256.5" y="31.3">R231</text>
<text x="259.2" y="33.9">1k</text>
<text x="271.8" y="31.3">R232</text>
<text x="271.8" y="33.9">1k</text>
<text x="44.5" y="45.2">D201</text>
<text x="44.5" y="47.7">RI</text>
<text x="69.9" y="45.2">D202</text>
<text x="69.9" y="47.7">RI</text>
<text x="96.5" y="45.2">D203</text>
<text x="96.5" y="47.7">RI</text>
<text x="121.9" y="45.2">D204</text>
<text x="121.9" y="47.7">RI</text>
<text x="147.3" y="45.2">D205</text>
<text x="147.3" y="47.7">RI</text>
<text x="172.7" y="45.2">D206</text>
<text x="172.7" y="47.7">RI</text>
<text x="198.1" y="45.2">D207</text>
<text x="198.1" y="47.7">RI</text>
<text x="223.5" y="45.2">D208</text>
<text x="223.5" y="47.7">RI</text>
<text x="248.9" y="45.2">D211</text>
<text x="248.9" y="47.7">RI</text>
<text x="274.3" y="45.2">D214</text>
<text x="274.3" y="47.7">RI</text>
<text x="37.3" y="61.8">GND</text>
<text x="62.7" y="61.8">GND</text>
<text x="89.4" y="61.8">GND</text>
<text x="114.8" y="61.8">GND</text>
<text x="140.2" y="61.8">GND</text>
<text x="165.6" y="61.8">GND</text>
<text x="191" y="61.8">GND</text>
<text x="216.4" y="61.8">GND</text>
<text x="241.8" y="61.8">GND</text>
<text x="267.2" y="61.8">GND</text>
<text x="211.3" y="72">GND</text>
<text x="236.7" y="72">GND</text>
<text x="48.2" y="82.1">+3V3</text>
<text x="132.6" y="82.1">GND</text>
<text x="205.7" y="82.1">R220</text>
<text x="221" y="82.1">R223</text>
<text x="231.1" y="82.1">R226</text>
<text x="246.4" y="82.1">R229</text>
<text x="53" y="89.8">U201</text>
<text x="208.4" y="84.7">1k</text>
<text x="221" y="84.7">1k</text>
<text x="233.8" y="84.7">1k</text>
<text x="246.4" y="84.7">1k</text>
<text x="53" y="92.3">ADM213</text>
<text x="121.9" y="94.8">C206</text>
<text x="142.2" y="94.8">C207</text>
<text x="188" y="91">J202</text>
<text x="188" y="93.6">RS-232</text>
<text x="223.5" y="96">D209</text>
<text x="248.9" y="96">D212</text>
<text x="19" y="99.9">C201</text>
<text x="36.1" y="97.4">C1+</text>
<text x="51.7" y="98.3" transform="rotate(-90 51.7 98.3)">VCC</text>
<text x="61.3" y="97.4">C2+</text>
<text x="77.5" y="99.9">C202</text>
<text x="122" y="97.4">100n</text>
<text x="124.4" y="99.9">C205</text>
<text x="139.7" y="99.9">C208</text>
<text x="142.2" y="97.4">100n</text>
<text x="223.5" y="98.5">RI</text>
<text x="248.9" y="98.5">RI</text>
<text x="19.1" y="102.5">100n</text>
<text x="36.1" y="105">C1-</text>
<text x="61.3" y="105">C2-</text>
<text x="77.5" y="102.5">100n</text>
<text x="84.7" y="102.9" transform="rotate(-90 84.7 102.9)">100n</text>
<text x="87.2" y="102.9" transform="rotate(-90 87.2 102.9)">C203</text>
<text x="124.5" y="102.5">100n</text>
<text x="139.7" y="102.5">100n</text>
<text x="36.1" y="110.1">EN</text>
<text x="36.1" y="112.6">~{SD}</text>
<text x="62.7" y="110.1">V+</text>
<text x="62.7" y="112.6">V-</text>
<text x="116.7" y="112.6">+3V3</text>
<text x="170.7" y="110.1">GND</text>
<text x="185.4" y="111.4">FB202</text>
<text x="185.4" y="113.9">Ferrite</text>
<text x="216.4" y="112.6">GND</text>
<text x="241.8" y="112.6">GND</text>
<text x="36.1" y="117.7">T1IN</text>
<text x="59.5" y="117.7">T1OUT</text>
<text x="129.1" y="119.1" transform="rotate(-90 129.1 119.1)">C1+</text>
<text x="131.7" y="119.1" transform="rotate(-90 131.7 119.1)">C1-</text>
<text x="134.2" y="117.7" transform="rotate(-90 134.2 117.7)">V+</text>
<text x="136.8" y="117.7" transform="rotate(-90 136.8 117.7)">V-</text>
<text x="139.3" y="119.1" transform="rotate(-90 139.3 119.1)">C2-</text>
<text x="141.8" y="119.1" transform="rotate(-90 141.8 119.1)">C2+</text>
<text x="36.1" y="122.8">T2IN</text>
<text x="59.5" y="122.8">T2OUT</text>
<text x="84.7" y="123.1" transform="rotate(-90 84.7 123.1)">100n</text>
<text x="87.2" y="123.2" transform="rotate(-90 87.2 123.2)">C204</text>
<text x="89.4" y="122.8">GND</text>
<text x="125" y="120.2">Vl</text>
<text x="125" y="122.8">Vcc</text>
<text x="140.2" y="120.2">GND</text>
<text x="140.2" y="122.8">GND</text>
<text x="180.8" y="122.8">GND</text>
<text x="211.3" y="122.8">GND</text>
<text x="236.7" y="122.8">GND</text>
<text x="36.1" y="127.9">T3IN</text>
<text x="59.5" y="127.9">T3OUT</text>
<text x="125" y="127.9">~{RE}</text>
<text x="147.8" y="130.4">GND</text>
<text x="171.4" y="130.7">R214</text>
<text x="171.4" y="128.1">R213</text>
<text x="181.5" y="129.1">RS-485/422</text>
<text x="185.6" y="126.6">J203</text>
<text x="36.1" y="132.9">T4IN</text>
<text x="59.5" y="132.9">T4OUT</text>
<text x="125" y="132.9">T1IN,DI</text>
<text x="125" y="135.5">T2IN,DE</text>
<text x="133.8" y="132.9">T1OUT,B/Z</text>
<text x="134.2" y="135.5">T2OUT,A/Y</text>
<text x="173.3" y="135.5">0</text>
<text x="173.3" y="132.9">0</text>
<text x="205.7" y="132.9">R221</text>
<text x="208.4" y="135.5">1k</text>
<text x="221" y="132.9">R224</text>
<text x="221" y="135.5">1k</text>
<text x="231.1" y="132.9">R227</text>
<text x="233.8" y="135.5">1k</text>
<text x="246.4" y="132.9">R230</text>
<text x="246.4" y="135.5">1k</text>
<text x="36.1" y="138">R1OUT</text>
<text x="36.1" y="143.1">R2OUT</text>
<text x="60.9" y="138">R1IN</text>
<text x="60.9" y="143.1">R2IN</text>
<text x="125" y="138">R1OUT</text>
<text x="125" y="140.6">R2OUT,RO</text>
<text x="137.8" y="138">R1IN,B</text>
<text x="138" y="140.6">R2IN,A</text>
<text x="171.4" y="142.8">R215</text>
<text x="173.3" y="140.6">0</text>
<text x="173.3" y="138">0</text>
<text x="36.1" y="148.2">R3OUT</text>
<text x="60.9" y="148.2">R3IN</text>
<text x="95.3" y="146.9">J201</text>
<text x="95.3" y="149.5">Debug</text>
<text x="125" y="148.2">NC</text>
<text x="171.4" y="145.4">R216</text>
<text x="223.5" y="146.8">D210</text>
<text x="223.5" y="149.3">RI</text>
<text x="248.9" y="146.8">D213</text>
<text x="248.9" y="149.3">RI</text>
<text x="36.1" y="153.3">R4OUT</text>
<text x="60.9" y="153.3">R4IN</text>
<text x="131.7" y="151.9" transform="rotate(-90 131.7 151.9)">~{SHDN}</text>
<text x="134.2" y="151.9" transform="rotate(-90 134.2 151.9)">~{SLEW}</text>
<text x="136.8" y="151.9" transform="rotate(-90 136.8 151.9)">RS485/~{RS232}</text>
<text x="139.3" y="151.9" transform="rotate(-90 139.3 151.9)">HALF/~{FULL}</text>
<text x="140.6" y="155.8">U202</text>
<text x="36.1" y="158.3">R5OUT</text>
<text x="60.9" y="158.3">R5IN</text>
<text x="140.6" y="158.3">SP330</text>
<text x="51.7" y="164.6" transform="rotate(-90 51.7 164.6)">GND</text>
<text x="71.6" y="166">GND</text>
<text x="78" y="166">GND</text>
<text x="92.7" y="167.3">FB201</text>
<text x="216.4" y="163.4">GND</text>
<text x="241.8" y="163.4">GND</text>
<text x="92.7" y="169.8">Ferrite</text>
<text x="48.8" y="178.7">GND</text>
<text x="88.1" y="178.7">GND</text>
</g>
<g font-size="1.8" fill="#0f0f0f">
<text x="39" y="25.4" transform="rotate(-90 39 25.4)">USART3_RX</text>
<text x="64.4" y="25.4" transform="rotate(-90 64.4 25.4)">USART3_TX</text>
<text x="91.1" y="25.4" transform="rotate(-90 91.1 25.4)">USART2_RX</text>
<text x="116.5" y="25.4" transform="rotate(-90 116.5 25.4)">USART2_TX</text>
<text x="141.9" y="25.4" transform="rotate(-90 141.9 25.4)">USART2_CTS</text>
<text x="167.3" y="25.4" transform="rotate(-90 167.3 25.4)">USART2_RTS</text>
<text x="192.7" y="25.4" transform="rotate(-90 192.7 25.4)">USART2_DCD</text>
<text x="218.1" y="25.4" transform="rotate(-90 218.1 25.4)">USART2_DSR</text>
<text x="243.5" y="25.4" transform="rotate(-90 243.5 25.4)">USART2_DTR</text>
<text x="268.9" y="25.4" transform="rotate(-90 268.9 25.4)">USART2_RI</text>
<text x="33.9" y="66.6" transform="rotate(-90 33.9 66.6)">USART3_RX</text>
<text x="59.3" y="66.3" transform="rotate(-90 59.3 66.3)">USART3_TX</text>
<text x="86" y="66.6" transform="rotate(-90 86 66.6)">USART2_RX</text>
<text x="111.4" y="66.3" transform="rotate(-90 111.4 66.3)">USART2_TX</text>
<text x="136.8" y="67.6" transform="rotate(-90 136.8 67.6)">USART2_CTS</text>
<text x="162.2" y="67.6" transform="rotate(-90 162.2 67.6)">USART2_RTS</text>
<text x="187.6" y="67.9" transform="rotate(-90 187.6 67.9)">USART2_DCD</text>
<text x="213" y="67.9" transform="rotate(-90 213 67.9)">USART2_DSR</text>
<text x="238.4" y="67.6" transform="rotate(-90 238.4 67.6)">USART2_DTR</text>
<text x="263.8" y="66" transform="rotate(-90 263.8 66)">USART2_RI</text>
<text x="218.1" y="76.2" transform="rotate(-90 218.1 76.2)">TXD</text>
<text x="243.5" y="76.2" transform="rotate(-90 243.5 76.2)">CTS</text>
<text x="168.7" y="80.9">DCD</text>
<text x="169" y="83.5">DTR</text>
<text x="168.8" y="86">RXD</text>
<text x="169.1" y="88.6">RTS</text>
<text x="169.1" y="91.1">TXD</text>
<text x="169.1" y="93.6">CTS</text>
<text x="168.8" y="96.2">DSR</text>
<text x="170.6" y="98.7">RI</text>
<text x="213" y="110.3" transform="rotate(-90 213 110.3)">TXD</text>
<text x="238.4" y="110.3" transform="rotate(-90 238.4 110.3)">CTS</text>
<text x="73.7" y="121.6">RI</text>
<text x="73.7" y="126.7">DCD</text>
<text x="73.7" y="131.7">DSR</text>
<text x="180.3" y="131.7">Z</text>
<text x="218.1" y="127" transform="rotate(-90 218.1 127)">RXD</text>
<text x="243.5" y="127" transform="rotate(-90 243.5 127)">RTS</text>
<text x="73.7" y="136.8">DTR</text>
<text x="180.3" y="134.3">Y</text>
<text x="180.3" y="136.8">B</text>
<text x="180.3" y="139.4">A</text>
<text x="213" y="161.4" transform="rotate(-90 213 161.4)">RXD</text>
<text x="238.4" y="161.1" transform="rotate(-90 238.4 161.1)">RTS</text>
</g>
<g font-size="1.8" fill="#a90000">
<text x="34" y="40.3" transform="rotate(-90 34 40.3)">2</text>
<text x="39.1" y="40.3" transform="rotate(-90 39.1 40.3)">3</text>
<text x="59.4" y="40.3" transform="rotate(-90 59.4 40.3)">2</text>
<text x="64.5" y="40.3" transform="rotate(-90 64.5 40.3)">3</text>
<text x="86.1" y="40.3" transform="rotate(-90 86.1 40.3)">2</text>
<text x="91.2" y="40.3" transform="rotate(-90 91.2 40.3)">3</text>
<text x="111.5" y="40.3" transform="rotate(-90 111.5 40.3)">2</text>
<text x="116.6" y="40.3" transform="rotate(-90 116.6 40.3)">3</text>
<text x="136.9" y="40.3" transform="rotate(-90 136.9 40.3)">2</text>
<text x="142" y="40.3" transform="rotate(-90 142 40.3)">3</text>
<text x="162.3" y="40.3" transform="rotate(-90 162.3 40.3)">2</text>
<text x="167.4" y="40.3" transform="rotate(-90 167.4 40.3)">3</text>
<text x="187.7" y="40.3" transform="rotate(-90 187.7 40.3)">2</text>
<text x="192.8" y="40.3" transform="rotate(-90 192.8 40.3)">3</text>
<text x="213.1" y="40.3" transform="rotate(-90 213.1 40.3)">2</text>
<text x="218.2" y="40.3" transform="rotate(-90 218.2 40.3)">3</text>
<text x="238.5" y="40.3" transform="rotate(-90 238.5 40.3)">2</text>
<text x="243.6" y="40.3" transform="rotate(-90 243.6 40.3)">3</text>
<text x="263.9" y="40.3" transform="rotate(-90 263.9 40.3)">2</text>
<text x="269" y="40.3" transform="rotate(-90 269 40.3)">3</text>
<text x="34" y="52.1" transform="rotate(-90 34 52.1)">1</text>
<text x="39.1" y="52.1" transform="rotate(-90 39.1 52.1)">4</text>
<text x="59.4" y="52.1" transform="rotate(-90 59.4 52.1)">1</text>
<text x="64.5" y="52.1" transform="rotate(-90 64.5 52.1)">4</text>
<text x="86.1" y="52.1" transform="rotate(-90 86.1 52.1)">1</text>
<text x="91.2" y="52.1" transform="rotate(-90 91.2 52.1)">4</text>
<text x="111.5" y="52.1" transform="rotate(-90 111.5 52.1)">1</text>
<text x="116.6" y="52.1" transform="rotate(-90 116.6 52.1)">4</text>
<text x="136.9" y="52.1" transform="rotate(-90 136.9 52.1)">1</text>
<text x="142" y="52.1" transform="rotate(-90 142 52.1)">4</text>
<text x="162.3" y="52.1" transform="rotate(-90 162.3 52.1)">1</text>
<text x="167.4" y="52.1" transform="rotate(-90 167.4 52.1)">4</text>
<text x="187.7" y="52.1" transform="rotate(-90 187.7 52.1)">1</text>
<text x="192.8" y="52.1" transform="rotate(-90 192.8 52.1)">4</text>
<text x="213.1" y="52.1" transform="rotate(-90 213.1 52.1)">1</text>
<text x="218.2" y="52.1" transform="rotate(-90 218.2 52.1)">4</text>
<text x="238.5" y="52.1" transform="rotate(-90 238.5 52.1)">1</text>
<text x="243.6" y="52.1" transform="rotate(-90 243.6 52.1)">4</text>
<text x="263.9" y="52.1" transform="rotate(-90 263.9 52.1)">1</text>
<text x="269" y="52.1" transform="rotate(-90 269 52.1)">4</text>
<text x="176.5" y="81">1</text>
<text x="176.5" y="83.6">6</text>
<text x="176.5" y="86.1">2</text>
<text x="176.5" y="88.6">7</text>
<text x="50.5" y="92.8" transform="rotate(-90 50.5 92.8)">11</text>
<text x="176.5" y="91.2">3</text>
<text x="176.5" y="93.7">8</text>
<text x="213.1" y="91.1" transform="rotate(-90 213.1 91.1)">2</text>
<text x="218.2" y="91.1" transform="rotate(-90 218.2 91.1)">3</text>
<text x="238.5" y="91.1" transform="rotate(-90 238.5 91.1)">2</text>
<text x="243.6" y="91.1" transform="rotate(-90 243.6 91.1)">3</text>
<text x="31.7" y="96.3">12</text>
<text x="67.3" y="96.3">15</text>
<text x="176.5" y="96.3">4</text>
<text x="176.5" y="98.8">9</text>
<text x="176.5" y="101.3">5</text>
<text x="31.7" y="103.9">14</text>
<text x="67.3" y="103.9">16</text>
<text x="182.6" y="105.5" transform="rotate(-90 182.6 105.5)">0</text>
<text x="213.1" y="102.9" transform="rotate(-90 213.1 102.9)">1</text>
<text x="218.2" y="102.9" transform="rotate(-90 218.2 102.9)">4</text>
<text x="238.5" y="102.9" transform="rotate(-90 238.5 102.9)">1</text>
<text x="243.6" y="102.9" transform="rotate(-90 243.6 102.9)">4</text>
<text x="31.7" y="109">24</text>
<text x="31.7" y="111.5">25</text>
<text x="67.3" y="109">13</text>
<text x="67.3" y="111.5">17</text>
<text x="128" y="113.7" transform="rotate(-90 128 113.7)">1</text>
<text x="130.6" y="113.7" transform="rotate(-90 130.6 113.7)">4</text>
<text x="32.3" y="116.6">7</text>
<text x="67.9" y="116.6">2</text>
<text x="122.5" y="119.1">2</text>
<text x="133.1" y="114.3" transform="rotate(-90 133.1 114.3)">24</text>
<text x="135.6" y="114.3" transform="rotate(-90 135.6 114.3)">21</text>
<text x="138.2" y="114.3" transform="rotate(-90 138.2 114.3)">22</text>
<text x="140.7" y="114.3" transform="rotate(-90 140.7 114.3)">23</text>
<text x="144.7" y="119.1">15</text>
<text x="32.3" y="121.7">6</text>
<text x="67.9" y="121.7">3</text>
<text x="122.5" y="121.7">3</text>
<text x="145.3" y="121.7">5</text>
<text x="31.7" y="126.7">20</text>
<text x="31.7" y="131.8">21</text>
<text x="67.3" y="131.8">28</text>
<text x="67.9" y="126.7">1</text>
<text x="121.9" y="126.7">18</text>
<text x="121.9" y="131.8">20</text>
<text x="145.3" y="131.8">6</text>
<text x="184.1" y="131.8">4</text>
<text x="32.3" y="136.9">8</text>
<text x="67.9" y="136.9">9</text>
<text x="83.7" y="136.9">1</text>
<text x="121.9" y="134.4">19</text>
<text x="122.5" y="136.9">8</text>
<text x="144.7" y="136.9">17</text>
<text x="145.3" y="134.4">7</text>
<text x="184.1" y="136.9">2</text>
<text x="184.1" y="134.4">3</text>
<text x="32.3" y="142">5</text>
<text x="67.9" y="142">4</text>
<text x="83.7" y="139.4">6</text>
<text x="83.7" y="142">2</text>
<text x="122.5" y="139.4">9</text>
<text x="144.7" y="139.4">16</text>
<text x="184.1" y="139.4">1</text>
<text x="213.1" y="141.9" transform="rotate(-90 213.1 141.9)">2</text>
<text x="218.2" y="141.9" transform="rotate(-90 218.2 141.9)">3</text>
<text x="238.5" y="141.9" transform="rotate(-90 238.5 141.9)">2</text>
<text x="243.6" y="141.9" transform="rotate(-90 243.6 141.9)">3</text>
<text x="31.7" y="147.1">26</text>
<text x="67.3" y="147.1">27</text>
<text x="83.7" y="144.5">7</text>
<text x="83.7" y="147.1">3</text>
<text x="83.7" y="149.6">8</text>
<text x="121.9" y="147.1">10</text>
<text x="31.7" y="152.1">22</text>
<text x="67.3" y="152.1">23</text>
<text x="83.7" y="152.1">4</text>
<text x="83.7" y="154.7">9</text>
<text x="130.6" y="155" transform="rotate(-90 130.6 155)">11</text>
<text x="133.1" y="155" transform="rotate(-90 133.1 155)">12</text>
<text x="135.6" y="155" transform="rotate(-90 135.6 155)">13</text>
<text x="138.2" y="155" transform="rotate(-90 138.2 155)">14</text>
<text x="213.1" y="153.7" transform="rotate(-90 213.1 153.7)">1</text>
<text x="218.2" y="153.7" transform="rotate(-90 218.2 153.7)">4</text>
<text x="238.5" y="153.7" transform="rotate(-90 238.5 153.7)">1</text>
<text x="243.6" y="153.7" transform="rotate(-90 243.6 153.7)">4</text>
<text x="31.7" y="157.2">19</text>
<text x="67.3" y="157.2">18</text>
<text x="83.7" y="157.2">5</text>
<text x="89.9" y="161.4" transform="rotate(-90 89.9 161.4)">0</text>
<text x="50.5" y="169" transform="rotate(-90 50.5 169)">10</text>
</g>
<g font-size="1.8" fill="#725600">
<text x="23.8" y="112.6">~{SD}</text>
<text x="23.8" y="110.1">EN</text>
<text x="16.1" y="117.7">USART3_TX</text>
<text x="16.4" y="122.8">USART2_RI</text>
<text x="14.4" y="127.9">USART2_DCD</text>
<text x="115.3" y="127.9">~{RE}</text>
<text x="14.5" y="132.9">USART2_DSR</text>
<text x="106.2" y="135.5">USART2_RTS</text>
<text x="107.5" y="132.9">USART2_TX</text>
<text x="14.7" y="138">USART2_DTR</text>
<text x="15.8" y="143.1">USART3_RX</text>
<text x="106.2" y="140.6">USART2_CTS</text>
<text x="107.2" y="138">USART2_RX</text>
<text x="131.7" y="164.3" transform="rotate(-90 131.7 164.3)">~{SHDN}</text>
<text x="134.2" y="164" transform="rotate(-90 134.2 164)">~{SLEW}</text>
<text x="136.8" y="165.3" transform="rotate(-90 136.8 165.3)">RS485</text>
<text x="139.3" y="163.7" transform="rotate(-90 139.3 163.7)">HALF</text>
</g>
</svg>
